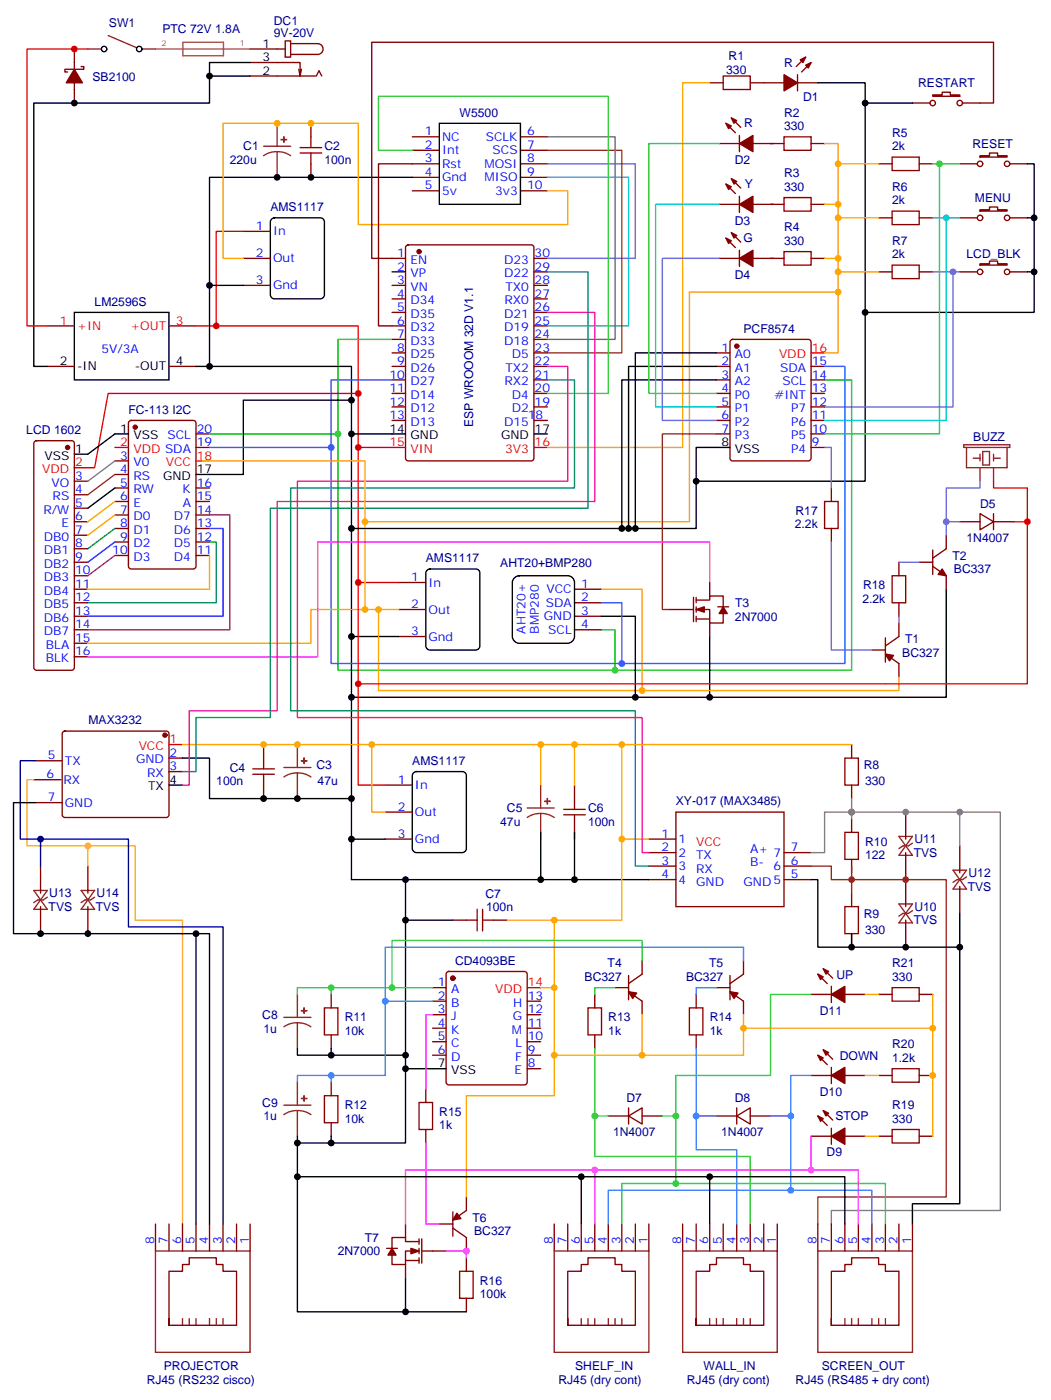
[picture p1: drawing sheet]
<svg xmlns="http://www.w3.org/2000/svg" width="274mm" height="366mm" viewBox="0 0 274 366" stroke-linecap="round" stroke-linejoin="round" font-family="sans-serif">
<g fill="none" stroke="#870000" stroke-width=".35">
<path d="M19.4 12.8v5.3M21.2 17.4h.7v.7h-5v.7h.7M65.3 16.3h13v3.6l.4-1.8M65.3 19.9h17.2l.8-1.4 .7 1.4M65.3 12.8h9.1M74.4 10.7h1.4v4.2h-1.4zM75.8 11.4h7.1a1.41 1.41 0 0 1 1.4 1.4 1.41 1.41 0 0 1-1.4 1.4h-7.1M78 18.1l.3 1.8M208.1 19.5v4.2M210.3 14.9l-2.5 2.5M211.7 16.3l-2.5 2.5M19.4 21.6v5.3"/>
<path d="M81.1 32.2v3.5M107.6 35.7h7.1M107.6 39.3h7.1M135.8 35.7h7.1M135.8 39.3h7.1M185.2 21.6h3.5M187.7 37.5h5.3M189.4 32.2l2.5 2.5M190.9 30.8l2.4 2.5M193 35.4v4.2M195.8 21.6h8.8M196.5 37.5h8.1"/>
<path d="M208.1 21.6h5.3M211.7 37.5h3.5M238.1 26.9h4.6M243.4 24.8h2.5v-.7h2.1v.7h2.5v.4h-7.1zM251.2 26.9h4.6M81.1 42.8v3.5M107.6 42.8h7.1M107.6 46.3h7.1M107.6 49.8h7.1M135.8 42.8h7.1M135.8 46.3h7.1M135.8 49.8h7.1"/>
<path d="M187.7 53.4h5.3M189.4 48.1l2.5 2.5M190.9 46.7l2.4 2.4M193 51.3v4.2M196.5 53.4h8.1M211.7 53.4h3.5M229.3 42.8h3.5M229.3 56.9h3.5M239.9 42.8h3.5M239.9 56.9h3.5M250.5 42.8h4.6M250.5 56.9h4.6"/>
<path d="M255.8 40.7h2.4v-.7h2.1v.7h2.5v.3h-7zM255.8 54.8h2.4v-.7h2.1v.7h2.5v.3h-7zM263.5 42.8h4.6M263.5 56.9h4.6M63.5 67.5h7.1M63.5 74.5h7.1M63.5 60.4h7.1M102.3 67.5h3.5M102.3 74.5h3.5M102.3 78.1h3.5M106.1 64.2l.4-.2h32.1a.71 .71 0 0 1 .7 .7v55.3l-.7 .4h-32.1l-.5-.2-.2-.5v-55zM139.3 67.5h3.6"/>
<path d="M139.3 74.5h3.6M139.3 78.1h3.6M139.3 71h3.6M187.7 67.5h5.3M189.4 62.2l2.5 2.5M190.9 60.8l2.4 2.5M193 65.4v4.2M196.5 67.5h8.1M211.7 67.5h3.5M229.3 71h3.5M239.9 71h3.5M250.5 71h4.6"/>
<path d="M255.8 68.9h2.4v-.7h2.1v.7h2.5v.4h-7zM263.5 71h4.6M12.3 85.1h7.1M12.3 95.7h7.1M44.1 85.1h7.1M44.1 95.7h7.1M102.3 81.6h3.5M102.3 85.1h3.5M102.3 88.7h3.5M102.3 92.2h3.5M102.3 95.7h3.5M102.3 99.2h3.5"/>
<path d="M139.3 81.6h3.6M139.3 85.1h3.6M139.3 88.7h3.6M139.3 92.2h3.6M139.3 95.7h3.6M139.3 99.2h3.6M187 92.2h3.5M187 95.7h3.5M187 99.2h3.5M190.7 88.9l.5-.2h19.8a.71 .71 0 0 1 .7 .7l-.1 30.6-.6 .4h-19.8l-.5-.2-.2-.5v-30.3zM211.7 95.7h3.5M211.7 99.2h3.5"/>
<path d="M9.1 115.3l.4-.2h9.2a.71 .71 0 0 1 .7 .7v58.6l-.2 .5-.5 .2h-9.2l-.5-.3-.2-.4v-58.6zM33.7 110l.5-.2h16.2a.71 .71 0 0 1 .8 .7l-.1 37.7-.7 .4h-16.2l-.5-.2-.2-.5v-37.4zM51.2 116.9h3.5M51.2 113.3h3.5M102.3 102.8h3.5M102.3 106.3h3.5M102.3 109.8h3.5M139.3 102.8h3.6M139.3 106.3h3.6M139.3 109.8h3.6M187 102.8h3.5M187 106.3h3.5"/>
<path d="M187 109.8h3.5M187 113.3h3.5M211.7 102.8h3.5M211.7 106.3h3.5M211.7 109.8h3.5M211.7 116.9h3.5M211.7 113.3h3.5M19.4 136.3h3.5M19.4 139.8h3.5M19.4 132.8h3.5M19.4 129.2h3.5M19.4 125.7h3.5"/>
<path d="M30 120.4h3.5M30 123.9h3.5M30 127.5h3.5M30 131h3.5M30 134.5h3.5M30 138h3.5M51.2 127.5h3.5M51.2 131h3.5M51.2 134.5h3.5M51.2 138h3.5M217 127.5v3.5M217 138v3.6"/>
<path d="M246.9 139.8v3.5l-3.5 2.5M250.5 136.3h5.3M255.8 134.2l3.5 2.1-3.5 2.1zM259.3 136.3h5.3M259.3 134.2v4.2M19.4 153.9h3.5M19.4 157.4h3.5M19.4 150.4h3.5M19.4 146.9h3.5M19.4 143.3h3.5M30 141.6h3.5M30 145.1h3.5"/>
<path d="M51.2 141.6h3.5M51.2 145.1h3.5M104.1 152.2h7M104.1 159.2h7M149.9 153.9h7.1M149.9 157.4h7.1M174.6 159.2h6.4M181 156v6.4M181.7 156.7h3.5v-1h3.5v2.8M181.7 159.2h3.5v3.5h3.5v-2.4M181.7 156v1.4M181.7 158.5v1.4"/>
<path d="M185.2 152.2v3.5M187.3 158.5h2.8M234.6 146.9v3.5M234.6 157.4v3.6M239.9 146.9h3.5M243.4 147.9l3.5 2.5v3.5M243.4 143.7v6.3M19.4 161h3.5M19.4 164.5h3.5M19.4 171.6h3.5M19.4 168h3.5M104.1 166.3h7"/>
<path d="M149.9 161h7.1M149.9 164.5h7.1M181.7 161v1.4M181.7 161.7h3.5M185.2 162.7v3.6M227.5 169.8h3.6M231.1 170.9l3.5 2.4v3.5M231.1 166.6v6.4M234.6 162.7v3.6l-3.5 2.4M9.2 198.7h7M16.5 191.2l.4-.2h26.5a.71 .71 0 0 1 .7 .7v21.1l-.2 .5-.5 .2h-26.5l-.5-.2-.2-.5v-21.1zM44.1 198h3.5"/>
<path d="M68.8 194.5v3.5M222.2 194.5v3.5M8.8 203.7h7.1M9.2 209.7h7M44.1 201.5h3.5M68.8 205.1v3.5M100.5 219.2h7.1M100.5 205.1h7.1M100.5 212.1h7.1M149.9 205.1v3.5M149.9 215.7v3.5M169.3 219.2h7.1"/>
<path d="M176.4 212.1h28.2v24.7h-28.2zM222.2 205.1v3.5M222.2 213.9v3.5M236.4 212.1v7.1M10.6 226.2v7.1M10.6 236.8v7.1M22.9 226.2v7.1M22.9 236.8v7.1M169.3 222.7h7.1M169.3 226.2h7.1M169.3 229.8h7.1M204.6 222.7h7.1"/>
<path d="M204.6 226.2h7.1M204.6 229.8h7.1M222.2 224.5v3.5M222.2 233.3v3.5M236.4 222.7v14.1M250.5 220.9v7.1M250.5 231.5v7.1M86.4 259.8v3.5M112.9 258h3.5M116.7 254l.4-.2h19.8a.71 .71 0 0 1 .7 .7l-.1 28.5-.6 .4h-19.8l-.5-.2-.2-.5v-28.2zM118.2 240.3h3.5M128.8 240.3h3.5"/>
<path d="M155.2 259.8v3.5M160.5 258h3.5M164 254.8v6.4M164 259l3.6 2.5v3.5M167.6 250.9v3.6l-3.6 2.4M181.7 259.8v3.5M187 258h3.5M190.5 254.8v6.4M190.5 259l3.5 2.5v3.5M194 250.9v3.6l-3.5 2.4M211.7 259.8h5.3M213.4 254.5l2.5 2.4"/>
<path d="M214.8 253l2.5 2.5M217 257.6v4.3M220.5 259.8h5.3M222.2 243.9v3.5M229.3 259.8h3.5M236.4 240.3v7.1M239.9 259.8h3.5M86.4 270.3v3.6M112.9 261.5h3.5M112.9 265h3.5M112.9 268.6h3.5M112.9 272.1h3.5"/>
<path d="M112.9 275.6h3.5M137.6 261.5h3.5M137.6 265h3.5M137.6 268.6h3.5M137.6 272.1h3.5M137.6 275.6h3.5M137.6 279.2h3.5M155.2 270.3v3.6M181.7 270.3v3.6M213.4 275.6l2.5 2.5M214.8 274.2l2.5 2.5M217 278.8v4.2"/>
<path d="M86.4 282.7v3.5M86.4 293.3v3.5M111.1 284.4v3.6M111.1 295v3.6M158.7 291.5h5.3M164 291.5l3.6-2.1v4.2zM164 289.4v4.2M167.6 291.5h5.3M187 291.5h5.3M192.3 291.5l3.5-2.1v4.2zM192.3 289.4v4.2M195.8 291.5h5.3"/>
<path d="M211.7 296.8h5.3M211.7 280.9h5.3M213.4 291.5l2.5 2.5M214.8 290.1l2.5 2.5M217 294.7v4.2M220.5 296.8h5.3M220.5 280.9h5.3M229.3 296.8h3.5M229.3 280.9h3.5M239.9 296.8h3.5M239.9 280.9h3.5M40.6 319.7v7.1"/>
<path d="M44.1 319.7v7.1M47.6 319.7v7.1M51.2 319.7v7.1M54.7 319.7v7.1M58.2 319.7v7.1M61.7 319.7v7.1M65.3 319.7v7.1M105.8 319.7v3.6M114.7 319.7h3.5M118.2 316.5v6.4M121.7 312.7v3.5l-3.5 2.5M144.6 319.7v7.1"/>
<path d="M148.2 319.7v7.1M151.7 319.7v7.1M155.2 319.7v7.1M158.7 319.7v7.1M162.3 319.7v7.1M165.8 319.7v7.1M169.3 319.7v7.1M178.2 319.7v7.1M181.7 319.7v7.1M185.2 319.7v7.1M188.7 319.7v7.1M192.3 319.7v7.1"/>
<path d="M195.8 319.7v7.1M199.3 319.7v7.1M202.8 319.7v7.1M213.4 319.7v7.1M217 319.7v7.1M220.5 319.7v7.1M224 319.7v7.1M227.5 319.7v7.1M231.1 319.7v7.1M234.6 319.7v7.1M238.1 319.7v7.1M100.9 326.1h2.8"/>
<path d="M105.8 329.2h3.6M105.8 330.3v3.5M109.4 324.3h-3.6v-1h-3.5v2.8M109.4 326.8h-3.6v3.5h-3.5v-2.5M109.4 323.6v1.4M109.4 326.1v1.4M109.4 328.5v1.5M110.1 323.6v6.4M110.1 326.8h6.3M118.2 320.8l3.5 2.5v3.5M121.7 328.5v3.6M121.7 339.1v3.6"/>
<path d="M44.1 344.4v1.8v-14.1h3.5v-1.8h1.8v-1.8h7v1.8h1.8v1.8h3.5v14.1h-17.6M148.2 344.4v1.8v-14.1h3.5v-1.8h1.8v-1.8h7v1.8h1.8v1.8h3.5v14.1h-17.6M181.7 344.4v1.8v-14.1h3.5v-1.8h1.8v-1.8h7v1.8h1.8v1.8h3.5v14.1h-17.6M217 344.4v1.8v-14.1h3.5v-1.8h1.7v-1.8h7.1v1.8h1.8v1.8h3.5v14.1h-17.6"/>
<circle cx="243.4" cy="26.9" r=".71"/>
<circle cx="250.5" cy="26.9" r=".71"/>
<circle cx="255.8" cy="56.9" r=".71"/>
<circle cx="255.8" cy="42.8" r=".71"/>
<circle cx="262.8" cy="56.9" r=".71"/>
<circle cx="262.8" cy="42.8" r=".71"/>
<circle cx="255.8" cy="71" r=".71"/>
<circle cx="262.8" cy="71" r=".71"/>
</g>
<g fill="#870000" stroke="#870000" stroke-width=".35">
<path d="M204.6 19.5l3.5 2.1-3.5 2.1z"/>
<path d="M208.8 15.6l1.5-.7-.8 1.4z"/>
<path d="M210.3 17l1.4-.7-.7 1.4z"/>
<path d="M193 37.5l3.5-2.1v4.2z"/>
<path d="M190.9 30.8l1.4 .7-.7 .7z"/>
<path d="M189.4 32.2l1.5 .7-.8 .7z"/>
<path d="M193 53.4l3.5-2.1v4.2z"/>
<path d="M190.9 46.7l1.4 .7-.7 .7z"/>
<path d="M189.4 48.1l1.5 .7-.8 .7z"/>
<path d="M193 67.5l3.5-2.1v4.2z"/>
<path d="M190.9 60.8l1.4 .7-.7 .7z"/>
<path d="M189.4 62.2l1.5 .7-.8 .7z"/>
<path d="M181.7 159.2l2.1-.7v1.4z"/>
<path d="M188.7 158.5l1.1 1.8h-2.1z"/>
<path d="M19.4 18.1l2.1 3.5h-4.2z"/>
<path d="M245.9 148.6l1 1.8-2.1-.4z"/>
<path d="M231.1 170.9l2.1 .3-1.1 1.4z"/>
<path d="M164 259l2.2 .4-1.1 1.4z"/>
<path d="M190.5 259l2.1 .4-1 1.4z"/>
<path d="M119.2 316.9l1.1 1.4-2.1 .4z"/>
<path d="M107.2 326.1l2.2 .7-2.2 .7z"/>
<path d="M102.3 326.1l1.1 1.7h-2.2z"/>
<path d="M217 296.8l3.5-2.1v4.2z"/>
<path d="M214.8 290.1l1.5 .7-.8 .7z"/>
<path d="M213.4 291.5l1.4 .7-.7 .7z"/>
<path d="M217 280.9l3.5-2.1v4.2z"/>
<path d="M214.8 274.2l1.5 .7-.8 .7z"/>
<path d="M213.4 275.6l1.4 .7-.7 .7z"/>
<path d="M217 259.8l3.5-2.2v4.3z"/>
<path d="M214.8 253l1.5 .8-.8 .7z"/>
<path d="M213.4 254.5l1.4 .7-.7 .7z"/>
<circle cx="109.4" cy="65.7" r=".53"/>
<circle cx="35.3" cy="111.6" r=".53"/>
<circle cx="192.3" cy="90.4" r=".53"/>
<circle cx="17.6" cy="116.9" r=".53"/>
<circle cx="43" cy="192" r=".53"/>
<circle cx="118.2" cy="255.5" r=".53"/>
</g>
<path d="M102.3 71h3.5" fill="none" stroke="#030" stroke-width=".35"/>
<g fill="none" stroke="#000" stroke-width=".35">
<path d="M54.7 19.9v7h-45.9v68.8h3.5M65.3 16.3h-10.6v3.6h10.6M114.7 32.2h21.1v21.2h-21.1zM213.4 21.6h12.4v5.3M238.1 26.9h-12.3v98.8h-44.1M70.8 57.3l.8-.4h12a1.06 1.06 0 0 1 1.1 1.1v19l-.3 .6-.8 .5h-12l-.6-.3-.4-.8v-19zM107.6 46.3h-52.9v28.2h8.8M268.1 56.9h1.8v14.1M268.1 42.8h1.8v14.1M54.7 74.5v21.2M268.1 71h1.8v10.6h-44.1M19.4 81.6h24.7v17.6h-24.7z"/>
<path d="M51.2 95.7h40.5v17.6h14.1M187 99.2h-24.7v38.8M187 95.7h-23v42.3M187 92.2h-21.2v45.8h-74.1M33.5 113.3h-3.5l-7.1 5.3h-3.5M91.7 113.3v53h12.4M91.7 104.5h-28.2v19.4h-12.3M139.3 113.3h3.6M190.5 116.9h-8.8v21.1h-15.9M30 127.5l-7.1 5.3M111.4 149.1l.8-.5h12a1.06 1.06 0 0 1 1 1.1v19l-.2 .7-.8 .4h-12l-.6-.2-.5-.9v-19zM134.3 150.9l1.2-.5h12.7a1.76 1.76 0 0 1 1.7 1.8v14.1a1.89 1.89 0 0 1-1.7 1.7h-12.7a1.89 1.89 0 0 1-1.8-1.7v-14.1l.1-.5z"/>
<path d="M246.9 153.9v28.2h-155.2v-15.8M157 161h8.8v21.1M185.2 166.3v15.8M47.6 198h7.1v10.6h37M91.7 182.1v47.7h77.6M9.2 209.7h-5.7v34.2h47.7v75.8M44.1 205.1h3.5M91.7 219.2h8.8M107.8 202l.9-.5h11.9a1.06 1.06 0 0 1 1.1 1.1v19.1l-.2 .6-.9 .4h-11.9l-.7-.2-.4-.8v-19.1zM141.1 217.4v12.4M149.9 217.4v12.4M105.8 229.8v10.5h12.4"/>
<path d="M211.7 229.8h1.7v17.6h8.8v-3.5M250.5 238.6v8.8h-28.3M51.2 243.9h3.5v75.8M105.8 240.3v58.3h-28.2v44.1h28.2v-8.9M250.5 247.4v67h-12.4v5.3M77.6 273.9v1.7h28.2M86.4 273.9v1.7M105.8 279.2h10.6M77.6 296.8v1.8M86.4 296.8v1.8M77.6 307.4h142.9v12.3M151.7 307.4v12.3"/>
<path d="M185.2 307.4v12.3M105.8 342.7h15.9"/>
<circle cx="27.2" cy="12.8" r=".71"/>
<circle cx="36.3" cy="12.8" r=".71"/>
</g>
<g fill="none" stroke="#f00" stroke-width=".35">
<path d="M22.9 12.8h-15.8v72.3h5.2M63.5 60.4h-7.1v24.7h-5.2M56.4 85.1h37.1v31.8h12.3M211.7 92.2h3.5M30 116.9h3.5M93.5 116.9v35.3h10.6M93.5 102.8h-65.3l-3.5 19.4h-5.3M139.3 116.9h3.6M51.2 120.4h3.5M259.3 125.7v1.8h8.8v51.1h-174.6M264.6 136.3h3.5M93.5 152.2v52.9h7"/>
<path d="M44.1 194.5h3.5M137.6 258h3.5"/>
</g>
<g fill="none" stroke="#ffa600" stroke-width=".35">
<path d="M185.2 21.6h-7v95.3h-35.3M215.2 37.5h3.5v15.9h-3.5M142.9 49.8h5.3v8.9h-54.7v-26.5h-35.3v35.3h5.3M218.7 53.4v14.1h-3.5M218.7 42.8h10.6M218.7 56.9h10.6M218.7 67.5v8.8M218.7 71h10.6M215.2 92.2h3.5v-15.9h-38.8v60h-84.7v22.9h8.9M30 131l-7.1 5.3M52.9 120.4h42.3v15.9M95.2 159.2h-14.1v8.8h-58.2"/>
<path d="M157 153.9h10.6v26.5h-68.8v-21.2M234.6 176.8v3.6h-67M47.6 194.5h49.4v17.6h3.5M97 194.5h65.3v24.7h7M141.1 194.5v10.6M149.9 194.5v10.6M162.3 194.5h59.9M162.3 219.2v21.1h-30M144.6 240.3v17.7h-3.5M144.6 258v17.6M225.8 259.8h3.5M243.4 259.8v8.8h-49.4"/>
<path d="M167.6 265v10.6h26.4v-10.6M167.6 275.6h-23v10.6h-22.9v26.5M243.4 268.6v28.2M225.8 296.8h3.5M225.8 280.9h3.5"/>
</g>
<path d="M142.9 46.3h21.1v38.8h-21.1M187.7 53.4h-16.6v52.9h15.9M243.4 56.9h7.1M246.9 56.9v52.9h-31.7" fill="none" stroke="#00cfd1" stroke-width=".35"/>
<path d="M142.9 42.8h22.9v24.7h-22.9M187.7 67.5h-14.8v42.3h14.1M243.4 71h7.1M248.7 71v35.3h-33.5M215.2 116.9h1.8v10.6M250.5 136.3h-3.6v3.5M255.8 125.7v1.8h-8.9v8.8M217 141.6v28.2h10.5M234.6 146.9h5.3M234.6 161v1.7" fill="none" stroke="#93c" stroke-width=".35"/>
<path d="M142.9 39.3h19.4v52.9h-19.4M187 113.3h-14.1v45.9h1.7M30 123.9l-7.1 5.3M211.7 226.2h5.3v3.6h29.9v82.9h-33.5v7M222.2 226.2v7.1" fill="none" stroke="#8c4512" stroke-width=".35"/>
<path d="M142.9 35.7h17.6v53h-17.6" fill="none" stroke="#696969" stroke-width=".35"/>
<path d="M107.6 39.3h-8.8v-14.1h59.9v77.6h-15.8M187.7 37.5h-18.4v65.3h17.7M243.4 42.8h7.1M245.2 42.8v70.5h-30M112.9 258h-35.3v1.8M160.5 258h-5.3v1.8M167.6 250.9v-5.3h-65.3v12.4M211.7 259.8h-10.6v21.1h-24.7v10.6M155.2 273.9v17.6h3.5M155.2 291.5v10.6h40.6v17.6M172.9 291.5h3.5v17.6M162.3 319.7v-10.6h68.8v10.6" fill="none" stroke="#3c3" stroke-width=".35"/>
<path d="M255.8 26.9h3.5v-15.9h-162.3v56.5h5.3M107.6 42.8h-8.8v42.3h3.5" fill="none" stroke="#800000" stroke-width=".35"/>
<path d="M102.3 88.7h-14.1v86.4h134v-75.9h-7M54.7 113.3h33.5M157 164.5h3.5v10.6" fill="none" stroke="#090" stroke-width=".35"/>
<g fill="none" stroke="#a10000" stroke-width=".35">
<path d="M188.7 19.9h7.1v3.5h-7.1zM78.3 40h5.7M78.3 38.6h5.7M81.1 35.7v2.9M81.1 40v2.8M204.6 35.7h7.1v3.6h-7.1zM204.6 51.6h7.1v3.5h-7.1zM232.8 41h7.1v3.6h-7.1zM232.8 55.1h7.1v3.6h-7.1zM204.6 65.7h7.1v3.6h-7.1zM232.8 69.3h7.1v3.5h-7.1zM215.2 131h3.5v7h-3.5z"/>
<path d="M232.8 150.4h3.6v7h-3.6zM68.8 198v2.8M220.5 198h3.5v7.1h-3.5zM66 202.2h5.6M66 200.8h5.6M68.8 202.2v2.9M147.1 212.8h5.7M147.1 211.4h5.7M149.9 208.6v2.8M149.9 212.8v2.9M220.5 217.4h3.5v7.1h-3.5zM124.5 237.5v5.7"/>
<path d="M125.9 237.5v5.7M220.5 236.8h3.5v7.1h-3.5zM121.7 240.3h2.8M125.9 240.3h2.9M232.8 258h7.1v3.5h-7.1zM84.7 263.3h3.5v7h-3.5zM153.5 263.3h3.5v7h-3.5zM179.9 263.3h3.5v7h-3.5zM232.8 279.2h7.1v3.5h-7.1zM84.7 286.2h3.5v7.1h-3.5zM109.4 288h3.5v7h-3.5zM232.8 295h7.1v3.6h-7.1z"/>
<path d="M119.9 332.1h3.6v7h-3.6z"/>
</g>
<g fill="none" stroke="#8c2424" stroke-width=".35">
<path d="M22.9 12.8h3.6M28.2 9.3l7.4 3.2M37 12.8h3.6M68.8 38.2h7M72.3 39.6l-1.8 .3-1.7 .8M72.3 39.6l1.9 .3 1.6 .8M72.3 32.2v6M72.3 39.6v6.7M251.5 116.2h12v.7h-12zM252.2 116.9v5.3h10.6v-5.3M254 119.7h1.8M255.8 118.6v1.8"/>
<path d="M256.5 117.9h1.7v3.6h-1.7zM259.3 119.7h1.8M259.3 118.6v1.8M255.8 122.2v3.5M259.3 122.2v3.5M77.6 194.5v6M74.1 200.5h7M77.6 201.9l-1.8 .2-1.7 .9M77.6 201.9l1.9 .2 1.6 .9M77.6 201.9v6.7M137.6 211.1h7M141.1 212.5l-1.8 .2-1.7 .8"/>
<path d="M141.1 212.5l1.9 .2 1.6 .8M141.1 205.1v6M141.1 212.5v6.7M234.6 218.5h3.5l-3.5 4.9h3.5zM8.8 232.6h3.5l-3.5 4.9h3.5zM12.3 234.4l-1 .7h-1.4l-1.1 .7M21.2 232.6h3.5l-3.5 4.9h3.5zM24.7 234.4l-1.1 .7h-1.4l-1 .7M234.6 236.1h3.5l-3.5 5h3.5zM238.1 237.9l-1 .7h-1.4l-1.1 .7M238.1 220.2l-1 .7h-1.4l-1.1 .8M248.7 227.3h3.5l-3.5 4.9h3.5z"/>
<path d="M252.2 229.1l-1 .7h-1.4l-1.1 .7M77.6 259.8v5.9M74.1 265.7h7M77.6 267.2l-1.8 .2-1.7 .8M77.6 267.2l1.9 .2 1.6 .8M77.6 267.2v6.7M74.1 288.7h7M77.6 290.1l-1.8 .2-1.7 .8M77.6 290.1l1.9 .2 1.6 .8M77.6 282.7v6M77.6 290.1v6.7M40.6 326.8h24.7v26.4h-24.7z"/>
<path d="M144.6 326.8h24.7v26.4h-24.7zM178.2 326.8h24.6v26.4h-24.6zM213.4 326.8h24.7v26.4h-24.7zM47.6 344.4v1.8M49.4 344.4v1.8M51.2 344.4v1.8M54.7 344.4v1.8M56.4 344.4v1.8M58.2 344.4v1.8M151.7 344.4v1.8M153.5 344.4v1.8M155.2 344.4v1.8"/>
<path d="M158.7 344.4v1.8M160.5 344.4v1.8M162.3 344.4v1.8M185.2 344.4v1.8M187 344.4v1.8M188.7 344.4v1.8M192.3 344.4v1.8M194 344.4v1.8M195.8 344.4v1.8M220.5 344.4v1.8M222.2 344.4v1.8M224 344.4v1.8"/>
<path d="M227.5 344.4v1.8M229.3 344.4v1.8M231.1 344.4v1.8"/>
</g>
<g fill="#8c2424" stroke="#8c2424" stroke-width=".35">
<path d="M73.4 36.4l1.4 .1z"/>
<path d="M74 35.7l.1 1.4z"/>
<path d="M78.7 198.7l1.4 .1z"/>
<path d="M79.3 198l.1 1.4z"/>
<path d="M142.2 209.3h1.4z"/>
<path d="M142.8 208.6l.1 1.4z"/>
<path d="M78.7 264h1.4z"/>
<path d="M79.3 263.3l.1 1.4z"/>
<path d="M78.7 286.9h1.4z"/>
<path d="M79.3 286.2l.1 1.4z"/>
</g>
<path d="M215.2 95.7h5.3v77.6h-134.1v-74.1h15.9M54.7 116.9h31.7M157 157.4h5.3v15.9" fill="none" stroke="#06f" stroke-width=".35"/>
<path d="M185.2 152.2v-10.6h-102.3v30h-60M112.9 265h-1.8v19.4M111.1 298.6v21.1h3.6M211.7 296.8v8.8h-105.9v14.1M155.2 305.6v14.1M211.7 305.6h12.3v14.1M116.4 326.8h5.3v1.7" fill="none" stroke="#f0f" stroke-width=".35"/>
<path d="M30 120.4l-7.1 5.3M222.2 208.6v5.3M250.5 212.1v8.8M211.7 222.7h3.5v-10.6h45.9v104.1h-44.1v3.5" fill="none" stroke="#808080" stroke-width=".35"/>
<path d="M30 134.5l-7.1 5.3M54.7 145.1v8.8h-31.8" fill="none" stroke="#ffd600" stroke-width=".35"/>
<path d="M30 138l-7.1 5.3" fill="none" stroke="#008000" stroke-width=".35"/>
<path d="M54.7 138h3.5v23h-35.3M30 141.6l-7.1 5.3" fill="none" stroke="#00f" stroke-width=".35"/>
<path d="M54.7 134.5h5.3v30h-37.1M30 145.1l-7.1 5.3" fill="none" stroke="#800080" stroke-width=".35"/>
<path d="M54.7 141.6h1.7v15.8h-33.5M86.4 258v1.8" fill="none" stroke="#008700" stroke-width=".35"/>
<path d="M142.9 81.6h12.3v49.4h-82.9v54.7h-22.9v19.4h-1.8M142.9 95.7h5.3v30h-70.6v61.7h90v35.3h1.7" fill="none" stroke="#ff1494" stroke-width=".35"/>
<path d="M142.9 71h10.6v61.8h-82.9v54.6h-19.4v14.1h-3.6M142.9 99.2h7v28.3h-74.1v58.2h90v40.5h3.5" fill="none" stroke="#008080" stroke-width=".35"/>
<path d="M8.8 203.7h-1.7v17.2h28.2v19.4h12.3v79.4M22.9 220.9v5.3" fill="none" stroke="#d9a621" stroke-width=".35"/>
<path d="M9.2 198.7h-3.9v20.5h28.2v22.9h24.7v77.6M10.6 219.2v7" fill="none" stroke="#000080" stroke-width=".35"/>
<path d="M40.6 12.8h6.9M47.7 11h10.6v3.6h-10.6zM47.7 12.8h17.6" fill="none" stroke="#a64a4a" stroke-width=".35"/>
<path d="M187 258h-5.3v1.8M194 250.9v-3.5h-93.5v33.5h-22.9v1.8M100.5 261.5h12.4M181.7 273.9v17.6h5.3M86.4 280.9v1.8M181.7 291.5v8.8h10.6v19.4M201.1 291.5h5.3v19.4M211.7 280.9h-5.3v10.6M158.7 319.7v-8.8h68.8v8.8" fill="none" stroke="#1f8fff" stroke-width=".35"/>
<circle cx="91.7" cy="113.3" r=".88" fill="#000"/>
<circle cx="93.5" cy="116.9" r=".88" fill="#f00"/>
<g fill="#ffa600">
<circle cx="218.7" cy="53.4" r=".88"/>
<circle cx="218.7" cy="76.3" r=".88"/>
<circle cx="218.7" cy="67.5" r=".88"/>
<circle cx="218.7" cy="42.8" r=".88"/>
<circle cx="218.7" cy="56.9" r=".88"/>
<circle cx="218.7" cy="71" r=".88"/>
</g>
<circle cx="245.2" cy="42.8" r=".88" fill="#3c3"/>
<circle cx="246.9" cy="56.9" r=".88" fill="#00cfd1"/>
<circle cx="248.7" cy="71" r=".88" fill="#93c"/>
<g fill="#000">
<circle cx="225.8" cy="26.9" r=".88"/>
<circle cx="225.8" cy="81.6" r=".88"/>
</g>
<circle cx="56.4" cy="85.1" r=".88" fill="#f00"/>
<g fill="#000">
<circle cx="72.3" cy="46.3" r=".88"/>
<circle cx="81.1" cy="46.3" r=".88"/>
<circle cx="54.7" cy="74.5" r=".88"/>
<circle cx="54.7" cy="95.7" r=".88"/>
</g>
<g fill="#ffa600">
<circle cx="72.3" cy="32.2" r=".88"/>
<circle cx="81.1" cy="32.2" r=".88"/>
</g>
<g fill="#000">
<circle cx="91.7" cy="138" r=".88"/>
<circle cx="165.8" cy="138" r=".88"/>
<circle cx="91.7" cy="166.3" r=".88"/>
<circle cx="91.7" cy="208.6" r=".88"/>
<circle cx="91.7" cy="219.2" r=".88"/>
</g>
<circle cx="77.6" cy="194.5" r=".88" fill="#ffa600"/>
<g fill="#000">
<circle cx="68.8" cy="208.6" r=".88"/>
<circle cx="77.6" cy="208.6" r=".88"/>
</g>
<g fill="#ffa600">
<circle cx="68.8" cy="194.5" r=".88"/>
<circle cx="97" cy="194.5" r=".88"/>
<circle cx="95.3" cy="159.2" r=".88"/>
</g>
<g fill="#000">
<circle cx="162.3" cy="138" r=".88"/>
<circle cx="164" cy="138" r=".88"/>
<circle cx="91.7" cy="182.1" r=".88"/>
<circle cx="185.2" cy="182.1" r=".88"/>
</g>
<g fill="#ffa600">
<circle cx="141.1" cy="194.5" r=".88"/>
<circle cx="149.9" cy="194.5" r=".88"/>
</g>
<circle cx="222.3" cy="229.8" r=".88" fill="#8c4512"/>
<circle cx="222.3" cy="212.1" r=".88" fill="#f00"/>
<circle cx="160.5" cy="175.1" r=".88" fill="#390"/>
<circle cx="162.3" cy="173.3" r=".88" fill="#06f"/>
<circle cx="165.8" cy="182.1" r=".88" fill="#000"/>
<circle cx="162.3" cy="194.5" r=".88" fill="#ffa600"/>
<g fill="#000">
<circle cx="141.1" cy="229.8" r=".88"/>
<circle cx="149.9" cy="229.8" r=".88"/>
<circle cx="222.3" cy="247.4" r=".88"/>
</g>
<circle cx="222.3" cy="212.1" r=".88" fill="#808080"/>
<circle cx="236.4" cy="229.8" r=".88" fill="#8c4512"/>
<circle cx="236.4" cy="247.4" r=".88" fill="#000"/>
<circle cx="22.9" cy="220.9" r=".88" fill="#d9a621"/>
<circle cx="10.6" cy="219.2" r=".88" fill="#000080"/>
<g fill="#000">
<circle cx="10.6" cy="243.9" r=".88"/>
<circle cx="22.9" cy="243.9" r=".88"/>
</g>
<circle cx="222.3" cy="212.1" r=".88" fill="#808080"/>
<g fill="#000">
<circle cx="54.7" cy="19.9" r=".88"/>
<circle cx="19.4" cy="26.9" r=".88"/>
<circle cx="269.9" cy="56.9" r=".88"/>
<circle cx="269.9" cy="71" r=".88"/>
<circle cx="91.7" cy="104.5" r=".88"/>
</g>
<circle cx="19.4" cy="12.8" r=".88" fill="#f00"/>
<circle cx="88.2" cy="113.3" r=".88" fill="#090"/>
<circle cx="86.4" cy="116.9" r=".88" fill="#06f"/>
<circle cx="95.3" cy="136.3" r=".88" fill="#ffa600"/>
<g fill="#f00">
<circle cx="93.5" cy="102.8" r=".88"/>
<circle cx="93.5" cy="152.2" r=".88"/>
<circle cx="93.5" cy="178.6" r=".88"/>
</g>
<circle cx="246.9" cy="136.3" r=".88" fill="#93c"/>
<circle cx="268.1" cy="136.3" r=".88" fill="#f00"/>
<circle cx="181.7" cy="125.7" r=".88" fill="#000"/>
<g fill="#ffa600">
<circle cx="167.6" cy="180.4" r=".88"/>
<circle cx="98.8" cy="159.2" r=".88"/>
<circle cx="162.3" cy="219.2" r=".88"/>
</g>
<circle cx="105.8" cy="229.8" r=".88" fill="#000"/>
<g fill="#808080">
<circle cx="236.4" cy="212.1" r=".88"/>
<circle cx="250.5" cy="212.1" r=".88"/>
</g>
<circle cx="250.5" cy="247.4" r=".88" fill="#000"/>
<circle cx="155.2" cy="291.5" r=".88" fill="#3c3"/>
<circle cx="181.7" cy="291.5" r=".88" fill="#1f8fff"/>
<circle cx="144.6" cy="240.3" r=".88" fill="#ffa600"/>
<circle cx="102.3" cy="258" r=".88" fill="#3c3"/>
<g fill="#000">
<circle cx="105.8" cy="240.3" r=".88"/>
<circle cx="105.8" cy="279.2" r=".88"/>
</g>
<g fill="#ffa600">
<circle cx="167.6" cy="275.6" r=".88"/>
<circle cx="144.6" cy="258" r=".88"/>
<circle cx="144.6" cy="275.6" r=".88"/>
</g>
<g fill="#000">
<circle cx="51.2" cy="243.9" r=".88"/>
<circle cx="105.8" cy="342.7" r=".88"/>
</g>
<circle cx="176.4" cy="309.1" r=".88" fill="#3c3"/>
<g fill="#1f8fff">
<circle cx="206.4" cy="310.9" r=".88"/>
<circle cx="100.5" cy="261.5" r=".88"/>
<circle cx="86.4" cy="280.9" r=".88"/>
</g>
<g fill="#000">
<circle cx="86.4" cy="275.6" r=".88"/>
<circle cx="105.8" cy="275.6" r=".88"/>
<circle cx="77.6" cy="298.6" r=".88"/>
<circle cx="86.4" cy="298.6" r=".88"/>
</g>
<circle cx="86.4" cy="258" r=".88" fill="#3c3"/>
<circle cx="211.7" cy="305.6" r=".88" fill="#f0f"/>
<circle cx="206.4" cy="291.5" r=".88" fill="#1f8fff"/>
<circle cx="176.4" cy="291.5" r=".88" fill="#3c3"/>
<g fill="#ffa600">
<circle cx="194" cy="268.6" r=".88"/>
<circle cx="243.4" cy="268.6" r=".88"/>
<circle cx="243.4" cy="280.9" r=".88"/>
</g>
<circle cx="121.7" cy="326.8" r=".88" fill="#f0f"/>
<circle cx="77.6" cy="307.4" r=".88" fill="#000"/>
<circle cx="155.2" cy="305.6" r=".88" fill="#f0f"/>
<g fill="#000">
<circle cx="151.7" cy="307.4" r=".88"/>
<circle cx="185.2" cy="307.4" r=".88"/>
</g>
<g font-size="3.2" fill="#000080">
<text x="28.4" y="6.9">SW1</text>
<text x="42.4" y="8.7">PTC 72V 1.8A</text>
<text x="71.5" y="9.6">9V-20V</text>
<text x="71.5" y="6.5">DC1</text>
<text x="190.2" y="15.7">R1</text>
<text x="204.6" y="17.4">R</text>
<text x="24.1" y="21">SB2100</text>
<text x="189.5" y="19.3">330</text>
<text x="239.6" y="22.8">RESTART</text>
<text x="209.6" y="26.3">D1</text>
<text x="119.9" y="30.4">W5500</text>
<text x="194.2" y="33.3">R</text>
<text x="204.6" y="34">330</text>
<text x="204.6" y="30.4">R2</text>
<text x="232.8" y="35.7">R5</text>
<text x="63.5" y="39.3">C1</text>
<text x="84.7" y="39.3">C2</text>
<text x="232.8" y="39.3">2k</text>
<text x="253.8" y="38.7">RESET</text>
<text x="60" y="42.8">220u</text>
<text x="84.7" y="42.8">100n</text>
<text x="191.7" y="42.8">D2</text>
<text x="204.6" y="46.3">R3</text>
<text x="194.4" y="49.1">Y</text>
<text x="204.6" y="49.8">330</text>
<text x="232.8" y="53.4">2k</text>
<text x="232.8" y="49.8">R6</text>
<text x="254.4" y="52.8">MENU</text>
<text x="70.6" y="55.1">AMS1117</text>
<text x="191.7" y="58.7">D3</text>
<text x="194" y="63.3">G</text>
<text x="204.6" y="64">330</text>
<text x="204.6" y="60.4">R4</text>
<text x="232.8" y="64">R7</text>
<text x="232.8" y="67.5">2k</text>
<text x="252.2" y="67.5">LCD_BLK</text>
<text x="191.7" y="72.8">D4</text>
<text x="24.7" y="79.8">LM2596S</text>
<text x="194" y="86.9">PCF8574</text>
<text x="6.9" y="113.3">LCD 1602</text>
<text x="33.5" y="108.1">FC-113 I2C</text>
<text x="123.5" y="111.6" transform="rotate(-90 123.5 111.6)">ESP WROOOM 32D V1.1</text>
<text x="254" y="115.1">BUZZ</text>
<text x="207.6" y="134.5">R17</text>
<text x="255.8" y="132.8">D5</text>
<text x="207.4" y="138">2.2k</text>
<text x="252.2" y="141.6">1N4007</text>
<text x="111.1" y="146.9">AMS1117</text>
<text x="130.6" y="148">AHT20+BMP280</text>
<text x="248.5" y="146.2">T2</text>
<text x="249" y="149.8">BC337</text>
<text x="225.2" y="153.9">R18</text>
<text x="191.8" y="158.6">T3</text>
<text x="225.1" y="157.4">2.2k</text>
<text x="191.8" y="162.1">2N7000</text>
<text x="235.5" y="171.6">BC327</text>
<text x="236.2" y="168">T1</text>
<text x="23.1" y="189.2">MAX3232</text>
<text x="60" y="201.5">C4</text>
<text x="82.6" y="201">C3</text>
<text x="107.6" y="199.8">AMS1117</text>
<text x="225.4" y="201">R8</text>
<text x="56.4" y="205.1">100n</text>
<text x="82.9" y="205.1">47u</text>
<text x="225.8" y="205.1">330</text>
<text x="130.5" y="215.7">47u</text>
<text x="132.3" y="212.1">C5</text>
<text x="153.5" y="215.7">100n</text>
<text x="153.5" y="212.1">C6</text>
<text x="176.4" y="210.4">XY-017 (MAX3485)</text>
<text x="225.8" y="220.9">R10</text>
<text x="238.6" y="220.3">U11</text>
<text x="225.8" y="224.5">122</text>
<text x="238.5" y="223.8">TVS</text>
<text x="252.6" y="232.6">TVS</text>
<text x="252.7" y="229.1">U12</text>
<text x="12.7" y="237.9">TVS</text>
<text x="12.9" y="234.4">U13</text>
<text x="25" y="237.9">TVS</text>
<text x="25.2" y="234.4">U14</text>
<text x="126.7" y="234.5">C7</text>
<text x="126.9" y="238">100n</text>
<text x="225.4" y="239.8">R9</text>
<text x="238.6" y="237.9">U10</text>
<text x="225.8" y="243.9">330</text>
<text x="238.5" y="241.5">TVS</text>
<text x="118.8" y="252.1">CD4093BE</text>
<text x="152.6" y="256.2">BC327</text>
<text x="158.6" y="252.7">T4</text>
<text x="179" y="256.2">BC327</text>
<text x="185" y="252.7">T5</text>
<text x="218.3" y="255.6">UP</text>
<text x="232.8" y="256.2">330</text>
<text x="232.8" y="252.7">R21</text>
<text x="68.5" y="266.2">C8</text>
<text x="68.7" y="269.7">1u</text>
<text x="90" y="266.8">R11</text>
<text x="158.7" y="266.8">R13</text>
<text x="185.2" y="266.8">R14</text>
<text x="214" y="265">D11</text>
<text x="90" y="270.3">10k</text>
<text x="158.7" y="270.3">1k</text>
<text x="185.2" y="270.3">1k</text>
<text x="232.8" y="273.9">R20</text>
<text x="219.2" y="276.8">DOWN</text>
<text x="232.8" y="277.4">1.2k</text>
<text x="163.5" y="288">D7</text>
<text x="191.7" y="288">D8</text>
<text x="214" y="286.2">D10</text>
<text x="68.5" y="289.1">C9</text>
<text x="68.7" y="292.7">1u</text>
<text x="90" y="293.3">10k</text>
<text x="90" y="289.7">R12</text>
<text x="114.7" y="291.5">R15</text>
<text x="218" y="292.6">STOP</text>
<text x="232.8" y="293.3">330</text>
<text x="232.8" y="289.7">R19</text>
<text x="114.7" y="295">1k</text>
<text x="160" y="296.8">1N4007</text>
<text x="188.2" y="296.8">1N4007</text>
<text x="215.7" y="302.1">D9</text>
<text x="123.3" y="319.1">T6</text>
<text x="123.7" y="322.6">BC327</text>
<text x="88.1" y="327.9">2N7000</text>
<text x="95.2" y="324.4">T7</text>
<text x="125.2" y="335.6">R16</text>
<text x="125.2" y="339.1">100k</text>
<text x="42.7" y="357.9">PROJECTOR</text>
<text x="150.1" y="357.8">SHELF_IN</text>
<text x="183.6" y="357.8">WALL_IN</text>
<text x="214.5" y="357.8">SCREEN_OUT</text>
<text x="38.3" y="361.4">RJ45 (RS232 cisco)</text>
<text x="145.7" y="361.4">RJ45 (dry cont)</text>
<text x="179.2" y="361.4">RJ45 (dry cont)</text>
<text x="207.6" y="361.4">RJ45 (RS485 + dry cont)</text>
</g>
<g font-size="3.2">
<text x="68.5" y="16">3</text>
<text x="68.5" y="12.5">1</text>
<text x="68.5" y="19.5">2</text>
<text x="15.6" y="95.4">2</text>
<text x="45.9" y="95.4">4</text>
<text x="20.1" y="96.8">-IN</text>
<text x="35.2" y="96.8">-OUT</text>
<text x="31.3" y="113">1</text>
<text x="101.6" y="113">14</text>
<text x="139.5" y="113">17</text>
<text x="19.6" y="118.3">1</text>
<text x="34.8" y="114.8">VSS</text>
<text x="107.1" y="114.8">GND</text>
<text x="130.8" y="114.8">GND</text>
<text x="188.3" y="116.5">8</text>
<text x="191.8" y="118.3">VSS</text>
<text x="11.6" y="120.1">VSS</text>
<text x="42.6" y="125.3">GND</text>
<text x="51.3" y="123.6">17</text>
<text x="38.7" y="206.5">TX</text>
<text x="44.3" y="204.7">4</text>
<text x="114.2" y="278.8">7</text>
<text x="117.7" y="280.6">VSS</text>
</g>
<g font-size="3.2" fill="#00f">
<text x="110.9" y="35.4">1</text>
<text x="137.6" y="35.4">6</text>
<text x="110.9" y="38.9">2</text>
<text x="115.4" y="36.8">NC</text>
<text x="115.4" y="40.3">Int</text>
<text x="126.8" y="36.8">SCLK</text>
<text x="128.6" y="40.3">SCS</text>
<text x="137.6" y="38.9">7</text>
<text x="110.9" y="42.4">3</text>
<text x="110.9" y="46">4</text>
<text x="115.4" y="43.9">Rst</text>
<text x="115.4" y="47.4">Gnd</text>
<text x="126.4" y="43.9">MOSI</text>
<text x="126.4" y="47.4">MISO</text>
<text x="137.6" y="42.4">8</text>
<text x="137.6" y="46">9</text>
<text x="110.9" y="49.5">5</text>
<text x="115.4" y="50.9">5v</text>
<text x="129.2" y="50.9">3v3</text>
<text x="137.6" y="49.5">10</text>
<text x="66.8" y="60.1">1</text>
<text x="71.3" y="61.5">In</text>
<text x="66.8" y="67.1">2</text>
<text x="71.3" y="68.5">Out</text>
<text x="103.6" y="67.1">1</text>
<text x="103.6" y="70.7">2</text>
<text x="107.1" y="68.9">EN</text>
<text x="131.6" y="68.9">D23</text>
<text x="139.5" y="70.7">29</text>
<text x="139.5" y="67.1">30</text>
<text x="66.8" y="74.2">3</text>
<text x="71.3" y="75.6">Gnd</text>
<text x="103.6" y="74.2">3</text>
<text x="103.6" y="77.7">4</text>
<text x="107.1" y="72.4">VP</text>
<text x="107.1" y="76">VN</text>
<text x="131.6" y="72.4">D22</text>
<text x="131.9" y="76">TX0</text>
<text x="139.5" y="77.7">27</text>
<text x="139.5" y="74.2">28</text>
<text x="103.6" y="81.2">5</text>
<text x="107.1" y="79.5">D34</text>
<text x="107.1" y="83">D35</text>
<text x="131.6" y="83">D21</text>
<text x="131.6" y="79.5">RX0</text>
<text x="139.5" y="81.2">26</text>
<text x="103.6" y="84.8">6</text>
<text x="103.6" y="88.3">7</text>
<text x="107.1" y="86.5">D32</text>
<text x="131.6" y="86.5">D19</text>
<text x="139.5" y="88.3">24</text>
<text x="139.5" y="84.8">25</text>
<text x="26.5" y="92.2">5V/3A</text>
<text x="103.6" y="91.8">8</text>
<text x="103.6" y="95.4">9</text>
<text x="107.1" y="90.1">D33</text>
<text x="107.1" y="93.6">D25</text>
<text x="131.6" y="90.1">D18</text>
<text x="133.6" y="93.6">D5</text>
<text x="139.5" y="95.4">22</text>
<text x="139.5" y="91.8">23</text>
<text x="188.3" y="91.8">1</text>
<text x="188.3" y="95.4">2</text>
<text x="191.8" y="93.6">A0</text>
<text x="211.8" y="95.4">15</text>
<text x="101.6" y="98.9">10</text>
<text x="107.1" y="97.1">D26</text>
<text x="107.1" y="100.6">D27</text>
<text x="131.6" y="100.6">RX2</text>
<text x="131.9" y="97.1">TX2</text>
<text x="139.5" y="98.9">21</text>
<text x="188.3" y="98.9">3</text>
<text x="191.8" y="97.1">A1</text>
<text x="191.8" y="100.6">A2</text>
<text x="203.6" y="97.1">SDA</text>
<text x="204.2" y="100.6">SCL</text>
<text x="211.8" y="98.9">14</text>
<text x="101.6" y="102.4">11</text>
<text x="101.6" y="105.9">12</text>
<text x="107.1" y="104.2">D14</text>
<text x="107.1" y="107.7">D12</text>
<text x="133.6" y="107.7">D2</text>
<text x="133.6" y="104.2">D4</text>
<text x="139.5" y="105.9">19</text>
<text x="139.5" y="102.4">20</text>
<text x="188.3" y="102.4">4</text>
<text x="188.3" y="105.9">5</text>
<text x="191.8" y="104.2">P0</text>
<text x="191.8" y="107.7">P1</text>
<text x="202.1" y="104.2">#INT</text>
<text x="206.4" y="107.7">P7</text>
<text x="211.8" y="105.9">12</text>
<text x="211.8" y="102.4">13</text>
<text x="51.3" y="113">20</text>
<text x="101.6" y="109.5">13</text>
<text x="107.1" y="111.2">D13</text>
<text x="131.6" y="111.2">D15</text>
<text x="137.8" y="109.5">18</text>
<text x="188.3" y="109.5">6</text>
<text x="188.3" y="113">7</text>
<text x="191.8" y="111.2">P2</text>
<text x="206.4" y="111.2">P6</text>
<text x="211.8" y="113">10</text>
<text x="211.8" y="109.5">11</text>
<text x="43.7" y="114.8">SCL</text>
<text x="51.3" y="116.5">19</text>
<text x="191.8" y="114.8">P3</text>
<text x="206.4" y="118.3">P4</text>
<text x="206.4" y="114.8">P5</text>
<text x="211.8" y="116.5">9</text>
<text x="19.6" y="125.3">3</text>
<text x="31.3" y="120.1">3</text>
<text x="31.3" y="123.6">4</text>
<text x="34.8" y="121.8">V0</text>
<text x="34.8" y="125.3">RS</text>
<text x="13.4" y="127.1">VO</text>
<text x="13.7" y="130.6">RS</text>
<text x="19.6" y="128.9">4</text>
<text x="31.3" y="127.1">5</text>
<text x="31.3" y="130.6">6</text>
<text x="34.8" y="128.9">RW</text>
<text x="47.6" y="128.9">K</text>
<text x="51.3" y="130.6">15</text>
<text x="51.3" y="127.1">16</text>
<text x="11.3" y="134.2">R/W</text>
<text x="16.1" y="137.7">E</text>
<text x="19.6" y="135.9">6</text>
<text x="19.6" y="132.4">5</text>
<text x="31.3" y="134.2">7</text>
<text x="31.3" y="137.7">8</text>
<text x="34.8" y="132.4">E</text>
<text x="34.8" y="135.9">D0</text>
<text x="45.4" y="135.9">D7</text>
<text x="47.7" y="132.4">A</text>
<text x="51.3" y="137.7">13</text>
<text x="51.3" y="134.2">14</text>
<text x="11.5" y="141.2">DB0</text>
<text x="19.6" y="143">8</text>
<text x="19.6" y="139.5">7</text>
<text x="31.3" y="141.2">9</text>
<text x="34.8" y="139.5">D1</text>
<text x="34.8" y="143">D2</text>
<text x="45.4" y="143">D5</text>
<text x="45.4" y="139.5">D6</text>
<text x="51.3" y="141.2">12</text>
<text x="11.5" y="148.3">DB2</text>
<text x="11.5" y="144.7">DB1</text>
<text x="19.6" y="146.5">9</text>
<text x="29.3" y="144.7">10</text>
<text x="34.8" y="146.5">D3</text>
<text x="45.4" y="146.5">D4</text>
<text x="51.3" y="144.7">11</text>
<text x="11.5" y="155.3">DB4</text>
<text x="11.5" y="151.8">DB3</text>
<text x="19.6" y="153.6">11</text>
<text x="19.6" y="150">10</text>
<text x="107.3" y="151.8">1</text>
<text x="111.8" y="153.2">In</text>
<text x="142.6" y="155">VCC</text>
<text x="151.7" y="153.6">1</text>
<text x="11.5" y="158.9">DB5</text>
<text x="19.6" y="160.6">13</text>
<text x="19.6" y="157.1">12</text>
<text x="107.3" y="158.9">2</text>
<text x="111.8" y="160.3">Out</text>
<text x="142.4" y="158.5">SDA</text>
<text x="151.7" y="157.1">2</text>
<text x="151.7" y="160.6">3</text>
<text x="11.5" y="165.9">DB7</text>
<text x="11.5" y="162.4">DB6</text>
<text x="19.6" y="167.7">15</text>
<text x="19.6" y="164.1">14</text>
<text x="107.3" y="165.9">3</text>
<text x="111.8" y="167.3">Gnd</text>
<text x="137.1" y="165.5" transform="rotate(-90 137.1 165.5)">AHT20+</text>
<text x="140.7" y="165.5" transform="rotate(-90 140.7 165.5)">BMP280</text>
<text x="141.9" y="162">GND</text>
<text x="143.1" y="165.6">SCL</text>
<text x="151.7" y="164.1">4</text>
<text x="12" y="173">BLK</text>
<text x="12" y="169.4">BLA</text>
<text x="19.6" y="171.2">16</text>
<text x="44.3" y="197.7">2</text>
<text x="12.1" y="203.3">6</text>
<text x="12.4" y="198.4">5</text>
<text x="16.9" y="199.8">TX</text>
<text x="35.5" y="199.4">GND</text>
<text x="38.4" y="203">RX</text>
<text x="44.3" y="201.2">3</text>
<text x="12.4" y="209.3">7</text>
<text x="16.6" y="204.7">RX</text>
<text x="103.8" y="204.7">1</text>
<text x="108.3" y="206.1">In</text>
<text x="16.9" y="210.7">GND</text>
<text x="103.8" y="211.8">2</text>
<text x="108.3" y="213.2">Out</text>
<text x="103.8" y="218.8">3</text>
<text x="108.3" y="220.2">Gnd</text>
<text x="172.6" y="218.8">1</text>
<text x="177.1" y="220.2">1</text>
<text x="172.6" y="222.4">2</text>
<text x="172.6" y="225.9">3</text>
<text x="177.1" y="223.8">2</text>
<text x="177.1" y="227.3">3</text>
<text x="181.7" y="224.5">TX</text>
<text x="195.8" y="226.2">B-</text>
<text x="195.8" y="222.7">A+</text>
<text x="201.9" y="227.3">6</text>
<text x="201.9" y="223.8">7</text>
<text x="206.4" y="225.9">6</text>
<text x="206.4" y="222.4">7</text>
<text x="172.6" y="229.4">4</text>
<text x="177.1" y="230.8">4</text>
<text x="181.7" y="228">RX</text>
<text x="181.7" y="231.5">GND</text>
<text x="194" y="231.5">GND 5</text>
<text x="206.4" y="229.4">5</text>
<text x="114.2" y="257.6">1</text>
<text x="114.2" y="261.2">2</text>
<text x="117.7" y="259.4">A</text>
<text x="117.7" y="262.9">B</text>
<text x="133.9" y="262.9">H</text>
<text x="137.8" y="261.2">13</text>
<text x="114.2" y="264.7">3</text>
<text x="114.2" y="268.2">4</text>
<text x="117.7" y="266.5">J</text>
<text x="117.7" y="270">K</text>
<text x="133.6" y="270">M</text>
<text x="133.8" y="266.5">G</text>
<text x="137.8" y="268.2">11</text>
<text x="137.8" y="264.7">12</text>
<text x="114.2" y="271.7">5</text>
<text x="114.2" y="275.3">6</text>
<text x="117.7" y="273.5">C</text>
<text x="134.5" y="273.5">L</text>
<text x="137.8" y="275.3">9</text>
<text x="137.8" y="271.7">10</text>
<text x="117.7" y="277">D</text>
<text x="134.3" y="280.6">E</text>
<text x="134.5" y="277">F</text>
<text x="137.8" y="278.8">8</text>
<text x="40.2" y="325" transform="rotate(-90 40.2 325)">8</text>
<text x="43.7" y="325" transform="rotate(-90 43.7 325)">7</text>
<text x="47.3" y="325" transform="rotate(-90 47.3 325)">6</text>
<text x="50.8" y="325" transform="rotate(-90 50.8 325)">5</text>
<text x="54.3" y="325" transform="rotate(-90 54.3 325)">4</text>
<text x="57.9" y="325" transform="rotate(-90 57.9 325)">3</text>
<text x="61.4" y="325" transform="rotate(-90 61.4 325)">2</text>
<text x="64.9" y="325" transform="rotate(-90 64.9 325)">1</text>
<text x="144.3" y="325" transform="rotate(-90 144.3 325)">8</text>
<text x="147.8" y="325" transform="rotate(-90 147.8 325)">7</text>
<text x="151.3" y="325" transform="rotate(-90 151.3 325)">6</text>
<text x="154.9" y="325" transform="rotate(-90 154.9 325)">5</text>
<text x="158.4" y="325" transform="rotate(-90 158.4 325)">4</text>
<text x="161.9" y="325" transform="rotate(-90 161.9 325)">3</text>
<text x="165.5" y="325" transform="rotate(-90 165.5 325)">2</text>
<text x="169" y="325" transform="rotate(-90 169 325)">1</text>
<text x="177.8" y="325" transform="rotate(-90 177.8 325)">8</text>
<text x="181.3" y="325" transform="rotate(-90 181.3 325)">7</text>
<text x="184.9" y="325" transform="rotate(-90 184.9 325)">6</text>
<text x="188.4" y="325" transform="rotate(-90 188.4 325)">5</text>
<text x="191.9" y="325" transform="rotate(-90 191.9 325)">4</text>
<text x="195.4" y="325" transform="rotate(-90 195.4 325)">3</text>
<text x="199" y="325" transform="rotate(-90 199 325)">2</text>
<text x="202.5" y="325" transform="rotate(-90 202.5 325)">1</text>
<text x="213.1" y="325" transform="rotate(-90 213.1 325)">8</text>
<text x="216.6" y="325" transform="rotate(-90 216.6 325)">7</text>
<text x="220.1" y="325" transform="rotate(-90 220.1 325)">6</text>
<text x="223.7" y="325" transform="rotate(-90 223.7 325)">5</text>
<text x="227.2" y="325" transform="rotate(-90 227.2 325)">4</text>
<text x="230.7" y="325" transform="rotate(-90 230.7 325)">3</text>
<text x="234.2" y="325" transform="rotate(-90 234.2 325)">2</text>
<text x="237.8" y="325" transform="rotate(-90 237.8 325)">1</text>
</g>
<g font-size="3.2" fill="#f00">
<text x="15.6" y="84.8">1</text>
<text x="20.1" y="86.2">+IN</text>
<text x="34" y="86.2">+OUT</text>
<text x="45.9" y="84.8">3</text>
<text x="203.3" y="93.6">VDD</text>
<text x="211.8" y="91.8">16</text>
<text x="31.3" y="116.5">2</text>
<text x="34.8" y="118.3">VDD SDA</text>
<text x="101.6" y="116.5">15</text>
<text x="107.1" y="118.3">VIN</text>
<text x="131.8" y="118.3">3V3</text>
<text x="139.5" y="116.5">16</text>
<text x="11" y="123.6">VDD</text>
<text x="19.6" y="121.8">2</text>
<text x="43.2" y="121.8">VCC</text>
<text x="51.3" y="120.1">18</text>
<text x="36.2" y="195.9">VCC</text>
<text x="44.3" y="194.1">1</text>
<text x="181.7" y="220.9">VCC</text>
<text x="137.8" y="257.6">14</text>
<text x="129.2" y="259.4">VDD</text>
</g>
<g font-size="2.1" fill="#a54b4b">
<text x="42.1" y="12.1">2</text>
<text x="62.6" y="12.1">1</text>
</g>
</svg>
